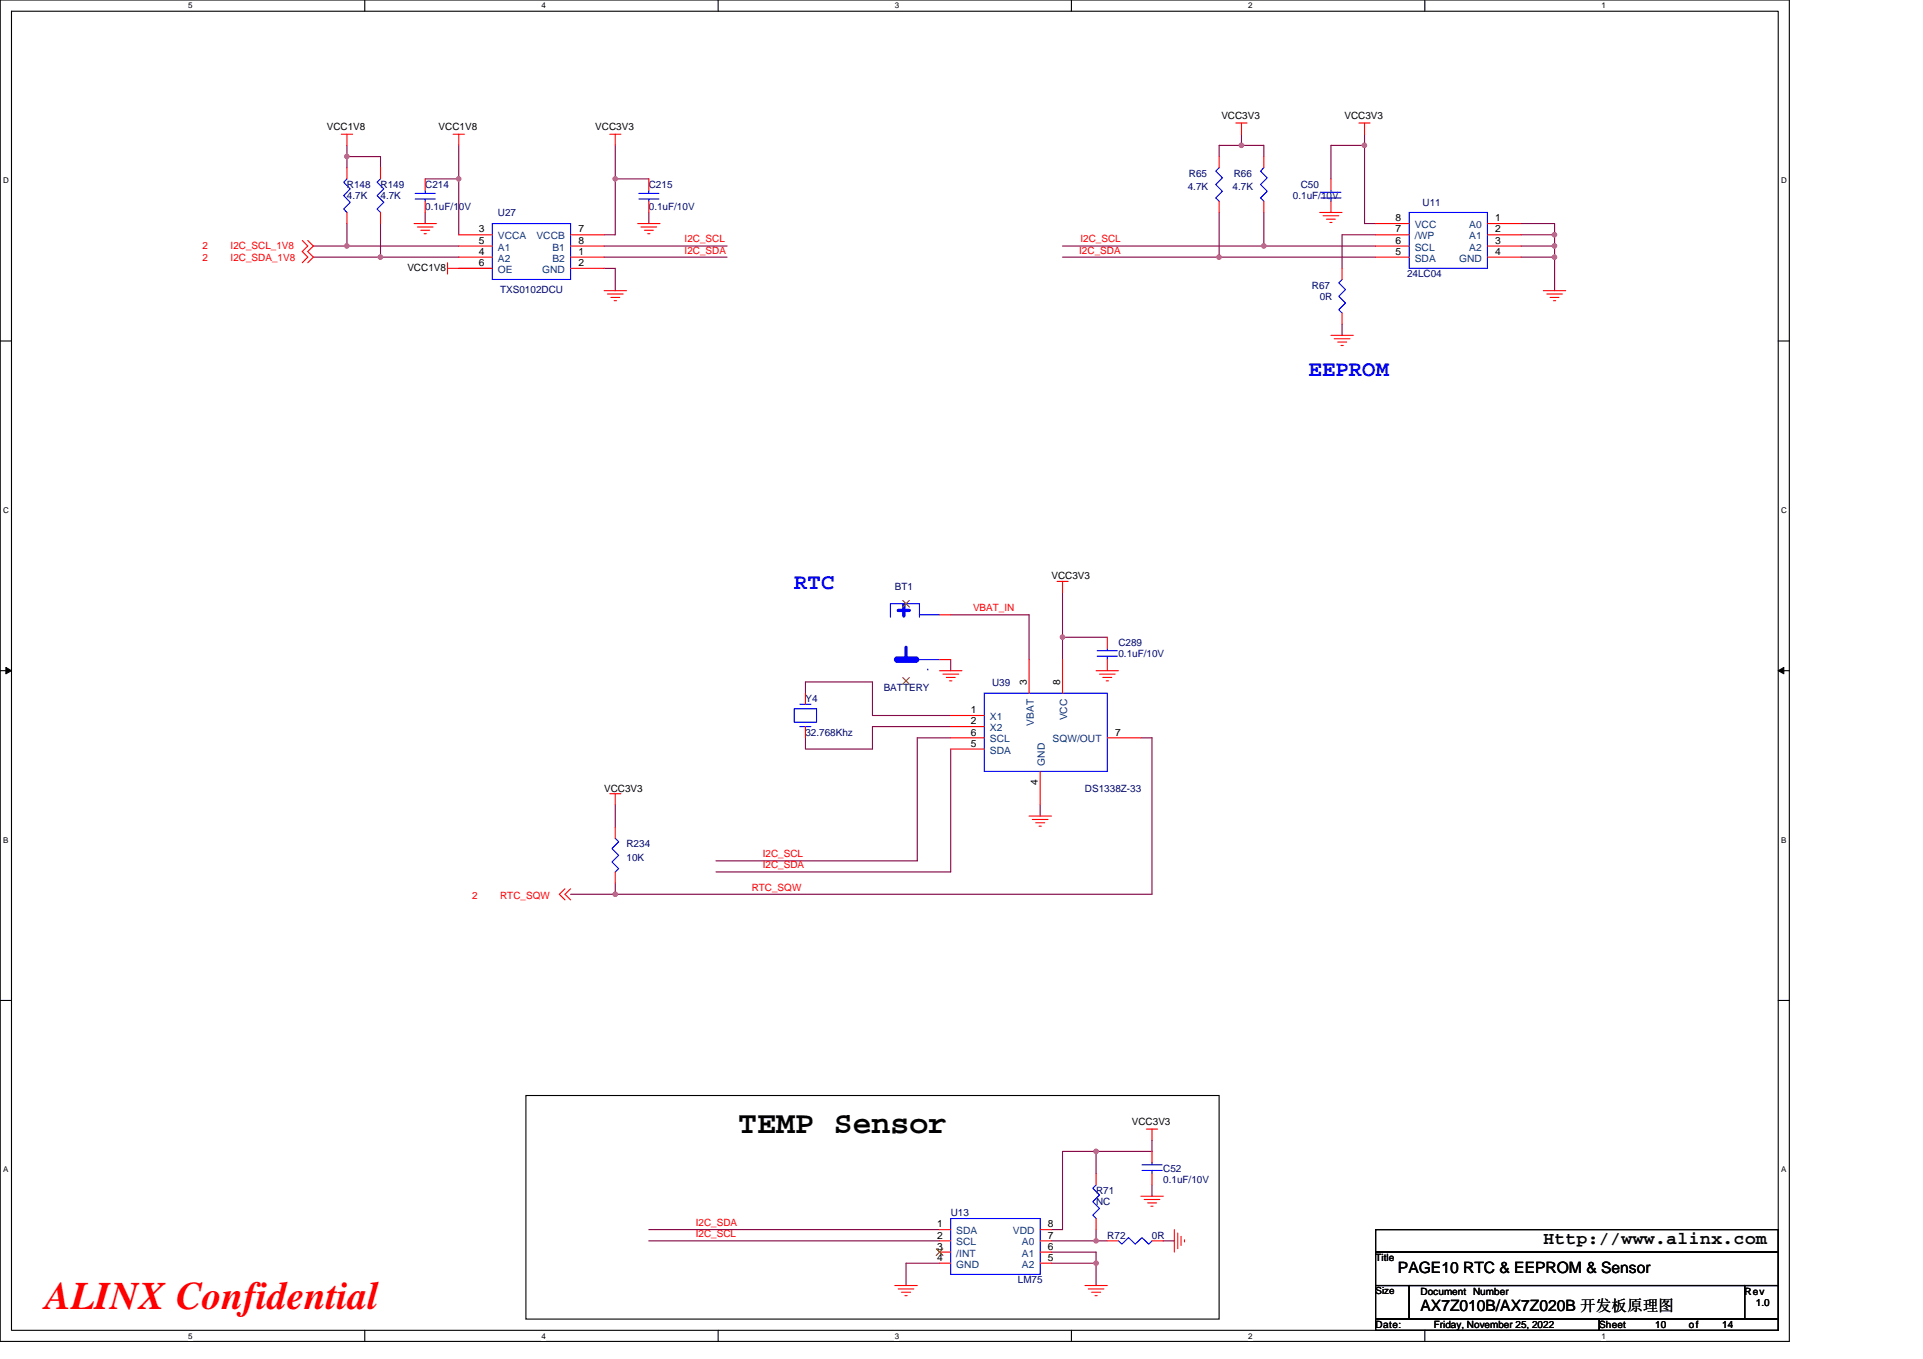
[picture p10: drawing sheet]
<svg xmlns="http://www.w3.org/2000/svg" width="297mm" height="210mm" viewBox="0 0 297 210" stroke-linecap="round" stroke-linejoin="round" font-family="sans-serif">
<path d="M0 0h276.4v207.3h-276.4zM1.8 1.7h272.9v203.8h-272.9z" fill="none" stroke="#000" stroke-width=".17"/>
<g fill="#fff">
<path d="M29.1 .2h.6v1.4h-.6z"/>
<path d="M29.1 205.7h.6v1.4h-.6z"/>
</g>
<path d="M56.3 0v1.7M56.3 205.5v1.8" fill="none" stroke="#000" stroke-width=".17"/>
<g fill="#fff">
<path d="M83.6 .2h.7v1.4h-.7z"/>
<path d="M83.6 205.7h.7v1.4h-.7z"/>
</g>
<path d="M110.9 0v1.7M110.9 205.5v1.8" fill="none" stroke="#000" stroke-width=".17"/>
<g fill="#fff">
<path d="M138.2 .2h.7v1.4h-.7z"/>
<path d="M138.2 205.7h.7v1.4h-.7z"/>
</g>
<path d="M165.5 0v1.7M165.5 205.5v1.8" fill="none" stroke="#000" stroke-width=".17"/>
<g fill="#fff">
<path d="M192.8 .2h.6v1.4h-.6z"/>
<path d="M192.8 205.7h.6v1.4h-.6z"/>
</g>
<path d="M220.1 0v1.7M220.1 205.5v1.8" fill="none" stroke="#000" stroke-width=".17"/>
<g fill="#fff">
<path d="M247.4 .2h.6v1.4h-.6z"/>
<path d="M247.4 205.7h.6v1.4h-.6z"/>
<path d="M.5 27.2h.8v1.4h-.8z"/>
<path d="M275.1 27.2h.9v1.4h-.9z"/>
<path d="M.5 78.1h.8v1.4h-.8z"/>
<path d="M275.1 78.1h.9v1.4h-.9z"/>
</g>
<path d="M0 52.7h1.8M274.7 52.7h1.7" fill="none" stroke="#000" stroke-width=".17"/>
<g fill="#fff">
<path d="M.5 129.1h.8v1.4h-.8z"/>
<path d="M275.1 129.1h.8v1.4h-.8z"/>
</g>
<path d="M0 103.6h1.8M274.7 103.6h1.7" fill="none" stroke="#000" stroke-width=".17"/>
<path d="M.9 103.1l.9 .5-.9 .5zM274.7 103.6l.8-.5v1z" fill="#000" stroke="#000" stroke-width=".15"/>
<g fill="#fff">
<path d="M.5 180h.8v1.4h-.8z"/>
<path d="M275.1 180h.8v1.4h-.8z"/>
</g>
<path d="M0 154.6h1.8M274.7 154.6h1.7M81.2 169.3h107.1v34.5h-107.1zM212.5 190h62.2v3.5h-62.2zM212.5 193.5h62.2v5.1h-62.2zM212.5 198.6h5.2v5.2h-5.2zM217.7 198.6h51.8v5.2h-51.8zM269.5 198.6h5.2v5.2h-5.2zM212.5 203.8h34.5v1.7h-34.5zM247 203.8h27.7v1.7h-27.7z" fill="none" stroke="#000" stroke-width=".17"/>
<g fill="none" stroke="#800040" stroke-width=".17">
<path d="M48.4 39.7h10.4M48.4 38h5.2M53.6 38h17.3M53.6 24.2h5.2v1.7M53.6 24.2v1.7M53.6 34.5v3.5M53.6 22.5v1.7M58.8 34.5v5.2M58.8 39.7h12.1M65.7 32.8v1.7M65.7 27.6h5.2M70.9 27.6v8.7"/>
<path d="M70.9 22.5v5.1M93.3 38h19M93.3 39.7h19M95 22.5v13.8h-1.7M95 27.6h5.2M100.2 32.8v1.7M164.1 38h31.1M164.1 39.7h24.2M188.3 32.8v6.9M188.3 39.7h24.2M191.8 20.7v1.8M191.8 22.5h3.4v1.7"/>
<path d="M191.8 22.5h-3.5v1.7M195.2 32.8v5.2M195.2 38h17.3M210.8 22.5v12h1.7M210.8 22.5h-5.2v5.1M210.8 20.7v1.8M212.5 36.3h-5.2v5.2M234.9 38h5.2M234.9 39.7h5.2M234.9 34.5h5.2v1.8M234.9 36.3h5.2M240.1 39.7v5.2"/>
<path d="M240.1 38v1.7M240.1 36.3v1.7M70.9 41.5h5.1M93.3 41.5h1.7v3.4M207.3 50.1v1.7M146.9 95h12.1v6.9M164.1 98.5v3.4M164.1 91.5v7M164.1 98.5h6.9M124.4 107.1v-1.7h10.4v5.2h12.1M146.9 101.9v1.7M146.9 112.3h-12.1v3.4h-10.4v-1.7"/>
<path d="M146.9 114h-5.2v19h-31.1M146.9 115.7v19h-36.3M176.2 114h1.7v24.2h-82.9M88.1 138.2h6.9M95 136.5v1.7M95 124.4v3.4M160.7 124.4v1.7M177.9 176.2v1.7h-8.6M100.2 190h44.9M100.2 191.7h44.9M145.1 195.2h-5.1v3.4M162.4 191.7h6.9"/>
<path d="M162.4 195.2h6.9M162.4 193.5h6.9v1.7M169.3 181.4v-3.5h-5.2v12.1h-1.7M169.3 190v1.7h1.7M169.3 195.2v3.4M177.9 183.1v1.7M179.7 191.7h1.7"/>
</g>
<g fill="#f0f" stroke="#f0f" stroke-width=".17">
<circle cx="240.1" cy="39.7" r=".34"/>
<circle cx="188.3" cy="39.7" r=".34"/>
<circle cx="240.1" cy="38" r=".34"/>
<circle cx="240.1" cy="36.3" r=".33"/>
<circle cx="195.2" cy="38" r=".34"/>
<circle cx="191.7" cy="22.5" r=".34"/>
<circle cx="210.8" cy="22.5" r=".34"/>
<circle cx="169.3" cy="177.9" r=".34"/>
<circle cx="169.3" cy="191.7" r=".33"/>
<circle cx="169.3" cy="195.2" r=".34"/>
<circle cx="164.1" cy="98.4" r=".34"/>
<circle cx="95" cy="138.2" r=".34"/>
<circle cx="70.8" cy="27.6" r=".33"/>
<circle cx="95" cy="27.6" r=".33"/>
<circle cx="53.6" cy="38" r=".34"/>
<circle cx="58.8" cy="39.7" r=".34"/>
<circle cx="53.6" cy="24.2" r=".34"/>
</g>
<g fill="none" stroke="#f00" stroke-width=".17">
<path d="M190.9 19h1.7M191.8 19v1.7M209.9 19h1.7M210.8 19v1.7M46.7 37.1l.8 .9-.8 .9 .8 .8-.8 .9M47.5 37.1l.9 .9-.9 .9 .9 .8-.9 .9M52.7 20.7h1.8M53.6 20.7v1.8M53.6 32.8v1.7M53.6 25.9v1.7M58.8 32.8v1.7M58.8 25.9v1.7"/>
<path d="M64 34.5h3.4M64.5 35.1h2.4M65 35.6h1.4M65.5 36.1h.3M65.7 31.1v1.7M65.7 27.6v1.8M70 20.7h1.7M70.9 38h5.1M70.9 36.3h5.1M70.9 39.7h5.1M70.9 20.7v1.8M88.1 38h5.2"/>
<path d="M88.1 36.3h5.2M88.1 39.7h5.2M94.2 20.7h1.7M95 20.7v1.8M98.5 34.5h3.5M99 35.1h2.4M99.5 35.6h1.4M100.1 36.1h.3M100.2 31.1v1.7M100.2 27.6v1.8M188.3 24.2v1.7M188.3 31.1v1.7"/>
<path d="M195.2 24.2v1.7M195.2 31.1v1.7M203.9 32.8h3.4M204.4 33.3h2.4M204.9 33.9h1.4M205.4 34.4h.4M205.6 27.6v1.8M205.6 31.1v1.7M212.5 39.7h5.2M212.5 34.5h5.2M212.5 36.3h5.2M212.5 38h5.2"/>
<path d="M229.8 39.7h5.1M229.8 34.5h5.1M229.8 36.3h5.1M229.8 38h5.1M69.1 41.5h6.9M69.1 40.6v1.7M88.1 41.5h5.2M93.3 44.9h3.5M93.8 45.4h2.5M94.4 46h1.3M94.9 46.5h.3M205.6 51.8h3.4"/>
<path d="M206.1 52.3h2.4M206.6 52.9h1.4M207.1 53.4h.4M207.3 41.5v1.7M207.3 48.4v1.7M238.4 44.9h3.4M238.9 45.4h2.4M239.4 46h1.4M240 46.5h.3M140 93.3h.1M145.1 95h1.8M163.3 89.8h1.7"/>
<path d="M164.1 89.8v1.7M171 98.5v1.7M124.4 107.1v1.7M124.4 112.3v1.7M140 105.2h.1M145.1 103.6h3.5M145.1 101.9h1.8M145.6 104.2h2.5M146.2 104.7h1.3M146.7 105.2h.3M146.9 110.6h5.1M146.9 112.3h5.1"/>
<path d="M146.9 114h5.1M146.9 115.7h5.1M159 101.9v5.2M160.7 119.2v5.2M164.1 101.9v5.2M169.3 103.6h3.5M169.8 104.2h2.5M170.3 104.7h1.4M170.9 105.2h.3M171 101.9v1.7M171 114h5.2M87.3 137.3l-.9 .9 .9 .8"/>
<path d="M88.1 137.3l-.8 .9 .8 .8M94.2 122.6h1.7M95 122.6v1.8M95 127.8v1.7M95 134.7v1.8M159 126.1h3.4M159.5 126.6h2.4M160 127.1h1.4M160.5 127.7h.3M177.1 174.5h1.7M177.9 177.9v1.7M177.9 174.5v1.7"/>
<path d="M138.2 198.6h3.5M138.7 199.2h2.5M139.3 199.7h1.3M145.1 190h1.8M145.1 191.7h1.8M145.1 193.5h1.8M145.1 195.2h1.8M160.7 195.2h1.7M160.7 193.5h1.7M160.7 191.7h1.7M160.7 190h1.7M167.6 198.6h3.4"/>
<path d="M168.1 199.2h2.4M168.6 199.7h1.4M169.3 188.3v1.7M169.3 181.4v1.7M171 191.7h1.8M176.2 184.8h3.5M176.7 185.3h2.5M177.3 185.9h1.3M177.8 186.4h.3M177.9 181.4v1.7M177.9 191.7h1.8M181.4 190v3.5"/>
<path d="M181.9 190.5v2.4M182.4 191v1.4M183 191.6v.3M139.8 200.2h.3M169.1 200.2h.4"/>
</g>
<g fill="none" stroke="#00f" stroke-width=".17">
<path d="M53.6 27.6l-.5 .6 1 1-1 1 1 1.1-1 1 .5 .5M58.8 27.6l-.6 .6 1.1 1-1.1 1 1.1 1.1-1.1 1 .6 .5M64.1 29.9h3.1M64.1 30.8h3.1M65.7 30.8v.3M65.7 29.4v.5M76 34.5h12.1v8.7h-12.1zM98.7 29.9h3.1M98.7 30.8h3.1M100.2 30.8v.3M100.2 29.4v.5M188.3 25.9l-.5 .5 1 1.1-1 1 1 1-1 1.1 .5 .5"/>
<path d="M195.2 25.9l-.5 .5 1 1.1-1 1 1 1-1 1.1 .5 .5M204 30.6h3.1M204 29.7h3.1M205.6 29.4v.3M205.6 30.6v.5M217.7 32.8h12.1v8.7h-12.1zM207.3 43.2l-.5 .5 1 1-1 1.1 1 1-1 1.1 .5 .5M137.5 95.4v-2.1h4.5v2.1M142 95h3.1M122.7 109.5h3.4v2.1h-3.4zM123.5 108.8h1.8M123.5 112.3h1.8"/>
<path d="M142 101.9h3.1M143.3 103.4h.1M152 107.1h19v12.1h-19zM169.5 101.4h3.1M169.5 100.5h3.1M171 100.2v.3M171 101.4v.5M95 129.5l.6 .6-1.1 1 1.1 1-1.1 1.1 1.1 1-.6 .5M176.4 180h3.1M177.9 179.6v.4M146.9 188.3h13.8v8.6h-13.8zM169.3 183.1l-.5 .5 1 1-1 1.1 1 1-1 1 .5 .6"/>
<path d="M172.8 191.7l.5 .5 1-1 1.1 1 1-1 1 1 .5-.5M176.4 180.8h3.1M177.9 180.8v.6"/>
</g>
<path d="M139.4 92.8l1.1 1M140.5 92.8l-1.1 1M139.4 104.7l1.1 1M140.5 104.7l-1.1 1M144.6 193l1.1 1M145.6 193l-1 1" fill="none" stroke="#804000" stroke-width=".15"/>
<path d="M138.7 94.3h1.8M139.6 93.5v1.7M140 100v1.7" fill="none" stroke="#00f" stroke-width=".51"/>
<path d="M138.6 101.9h2.9" fill="none" stroke="#00f" stroke-width="1"/>
<text font-size="6" fill="#f00" x="7" y="202.3">ALINX Confidential</text>
<text font-size="4.9" x="114" y="175.1">TEMP Sensor</text>
<g font-size="3.4" fill="#00f">
<text x="202.1" y="58.1">EEPROM</text>
<text x="122.7" y="90.9">RTC</text>
</g>
<text font-size="2.8" x="238.4" y="192.3">Http://www.alinx.com</text>
<g font-size="2.4">
<text x="215.9" y="196.7">PAGE10 RTC &amp; EEPROM &amp; Sensor</text>
<text x="219.4" y="202.5">AX7Z010B/AX7Z020B 开发板原理图</text>
</g>
<g font-size="1.5">
<text x="50.5" y="20.1">VCC1V8</text>
<text x="67.8" y="20.1">VCC1V8</text>
<text x="91.9" y="20.1">VCC3V3</text>
<text x="188.7" y="18.3">VCC3V3</text>
<text x="207.7" y="18.3">VCC3V3</text>
<text x="74" y="35.9">3</text>
<text x="89.3" y="35.9">7</text>
<text x="215.6" y="34.2">8</text>
<text x="215.6" y="35.9">7</text>
<text x="231" y="34.2">1</text>
<text x="231" y="35.9">2</text>
<text x="62.9" y="41.8">VCC1V8</text>
<text x="74" y="37.7">5</text>
<text x="74" y="41.1">6</text>
<text x="74" y="39.4">4</text>
<text x="89.3" y="37.7">8</text>
<text x="89.3" y="39.4">1</text>
<text x="89.3" y="41.1">2</text>
<text x="215.6" y="39.4">5</text>
<text x="215.6" y="37.7">6</text>
<text x="231" y="37.7">3</text>
<text x="231" y="39.4">4</text>
<text x="162.4" y="89.5">VCC3V3</text>
<text x="158.6" y="105.9" transform="rotate(-90 158.6 105.9)">3</text>
<text x="163.8" y="105.9" transform="rotate(-90 163.8 105.9)">8</text>
<text x="149.9" y="110.2">1</text>
<text x="149.9" y="111.9">2</text>
<text x="149.9" y="113.6">6</text>
<text x="172.3" y="113.6">7</text>
<text x="149.9" y="115.4">5</text>
<text x="93.3" y="122.3">VCC3V3</text>
<text x="160.3" y="121.3" transform="rotate(-90 160.3 121.3)">4</text>
<text x="174.8" y="173.8">VCC3V3</text>
<text x="144.8" y="189.6">1</text>
<text x="144.8" y="191.4">2</text>
<text x="161.9" y="191.4">7</text>
<text x="161.9" y="189.6">8</text>
<text x="144.8" y="193.1">3</text>
<text x="144.8" y="194.8">4</text>
<text x="161.9" y="194.8">5</text>
<text x="161.9" y="193.1">6</text>
<text x="212.5" y="194.9">Title</text>
<text x="212.5" y="200">Size</text>
<text x="219.4" y="200">Document Number</text>
<text x="269.5" y="200">Rev</text>
<text x="271.2" y="201.8">1.0</text>
<text x="212.5" y="205.2">Date:</text>
<text x="221.5" y="205.2">Friday, November 25, 2022</text>
<text x="247" y="205.2">Sheet</text>
<text x="255.7" y="205.2">10</text>
<text x="260.9" y="205.2">of</text>
<text x="266" y="205.2">14</text>
</g>
<g font-size="1.5" fill="#000080">
<text x="53.6" y="29">R148</text>
<text x="58.8" y="29">R149</text>
<text x="65.7" y="29">C214</text>
<text x="100.2" y="29">C215</text>
<text x="183.5" y="29.4">4.7K</text>
<text x="183.6" y="27.3">R65</text>
<text x="190.4" y="29.4">4.7K</text>
<text x="190.6" y="27.3">R66</text>
<text x="200.9" y="29">C50</text>
<text x="53.6" y="30.8">4.7K</text>
<text x="58.8" y="30.8">4.7K</text>
<text x="65.7" y="32.5">0.1uF/10V</text>
<text x="76.9" y="33.4">U27</text>
<text x="100.2" y="32.5">0.1uF/10V</text>
<text x="199.7" y="30.8">0.1uF/10V</text>
<text x="219.7" y="31.8">U11</text>
<text x="77.3" y="45.3">TXS0102DCU</text>
<text x="202.6" y="44.6">R67</text>
<text x="203.9" y="46.3">0R</text>
<text x="217.3" y="42.9">24LC04</text>
<text x="138.2" y="91.2">BT1</text>
<text x="172.8" y="99.9">C289</text>
<text x="172.8" y="101.6">0.1uF/10V</text>
<text x="136.5" y="106.8">BATTERY</text>
<text x="153.2" y="106.1">U39</text>
<text x="124.4" y="108.5">Y4</text>
<text x="124.4" y="113.7">32.768Khz</text>
<text x="167.6" y="122.3">DS1338Z-33</text>
<text x="96.8" y="130.9">R234</text>
<text x="96.8" y="133">10K</text>
<text x="169.3" y="184.5">R71</text>
<text x="179.7" y="181">C52</text>
<text x="179.7" y="182.8">0.1uF/10V</text>
<text x="146.9" y="187.9">U13</text>
<text x="169.3" y="186.2">NC</text>
<text x="171" y="191.4">R72</text>
<text x="177.9" y="191.4">0R</text>
<text x="157.2" y="198.3">LM75</text>
</g>
<g font-size="1.5" fill="#004080">
<text x="218.5" y="35.2">VCC</text>
<text x="226.9" y="35.2">A0</text>
<text x="76.9" y="38.7">A1</text>
<text x="76.9" y="37">VCCA</text>
<text x="76.9" y="40.4">A2</text>
<text x="82.9" y="37">VCCB</text>
<text x="85.3" y="38.7">B1</text>
<text x="85.3" y="40.4">B2</text>
<text x="218.5" y="40.4">SDA</text>
<text x="218.5" y="37">/WP</text>
<text x="218.5" y="38.7">SCL</text>
<text x="225.4" y="40.4">GND</text>
<text x="226.9" y="37">A1</text>
<text x="226.9" y="38.7">A2</text>
<text x="76.9" y="42.2">OE</text>
<text x="83.8" y="42.2">GND</text>
<text x="152.9" y="111.3">X1</text>
<text x="152.9" y="113">X2</text>
<text x="159.7" y="112.1" transform="rotate(-90 159.7 112.1)">VBAT</text>
<text x="164.8" y="111.3" transform="rotate(-90 164.8 111.3)">VCC</text>
<text x="152.9" y="114.7">SCL</text>
<text x="152.9" y="116.4">SDA</text>
<text x="161.4" y="118.3" transform="rotate(-90 161.4 118.3)">GND</text>
<text x="162.6" y="114.7">SQW/OUT</text>
<text x="147.7" y="190.7">SDA</text>
<text x="156.5" y="190.7">VDD</text>
<text x="147.7" y="192.4">SCL</text>
<text x="147.7" y="194.2">/INT</text>
<text x="147.7" y="195.9">GND</text>
<text x="157.9" y="195.9">A2</text>
<text x="157.9" y="194.2">A1</text>
<text x="157.9" y="192.4">A0</text>
</g>
<g font-size="1.5" fill="#f00">
<text x="31.3" y="38.5">2</text>
<text x="31.3" y="40.3">2</text>
<text x="35.6" y="38.5">I2C_SCL_1V8</text>
<text x="35.6" y="40.3">I2C_SDA_1V8</text>
<text x="105.7" y="37.5">I2C_SCL</text>
<text x="105.7" y="39.2">I2C_SDA</text>
<text x="166.7" y="39.2">I2C_SDA</text>
<text x="166.9" y="37.5">I2C_SCL</text>
<text x="150.3" y="94.4">VBAT_IN</text>
<text x="116.1" y="137.6">RTC_SQW</text>
<text x="117.8" y="132.5">I2C_SCL</text>
<text x="117.8" y="134.2">I2C_SDA</text>
<text x="72.9" y="138.9">2</text>
<text x="77.3" y="138.9">RTC_SQW</text>
<text x="107.5" y="189.4">I2C_SDA</text>
<text x="107.5" y="191.2">I2C_SCL</text>
</g>
<g font-size="1.2">
<text x="29.1" y="1.3">5</text>
<text x="83.6" y="1.3">4</text>
<text x="138.2" y="1.3">3</text>
<text x="192.8" y="1.3">2</text>
<text x="247.4" y="1.3">1</text>
<text x=".5" y="28.3">D</text>
<text x="275.1" y="28.3">D</text>
<text x=".5" y="79.2">C</text>
<text x="275.1" y="79.2">C</text>
<text x=".5" y="130.2">B</text>
<text x="275.1" y="130.2">B</text>
<text x=".5" y="181.1">A</text>
<text x="275.1" y="181.1">A</text>
<text x="29.1" y="206.8">5</text>
<text x="83.6" y="206.8">4</text>
<text x="138.2" y="206.8">3</text>
<text x="192.8" y="206.8">2</text>
<text x="247.4" y="206.8">1</text>
</g>
</svg>
